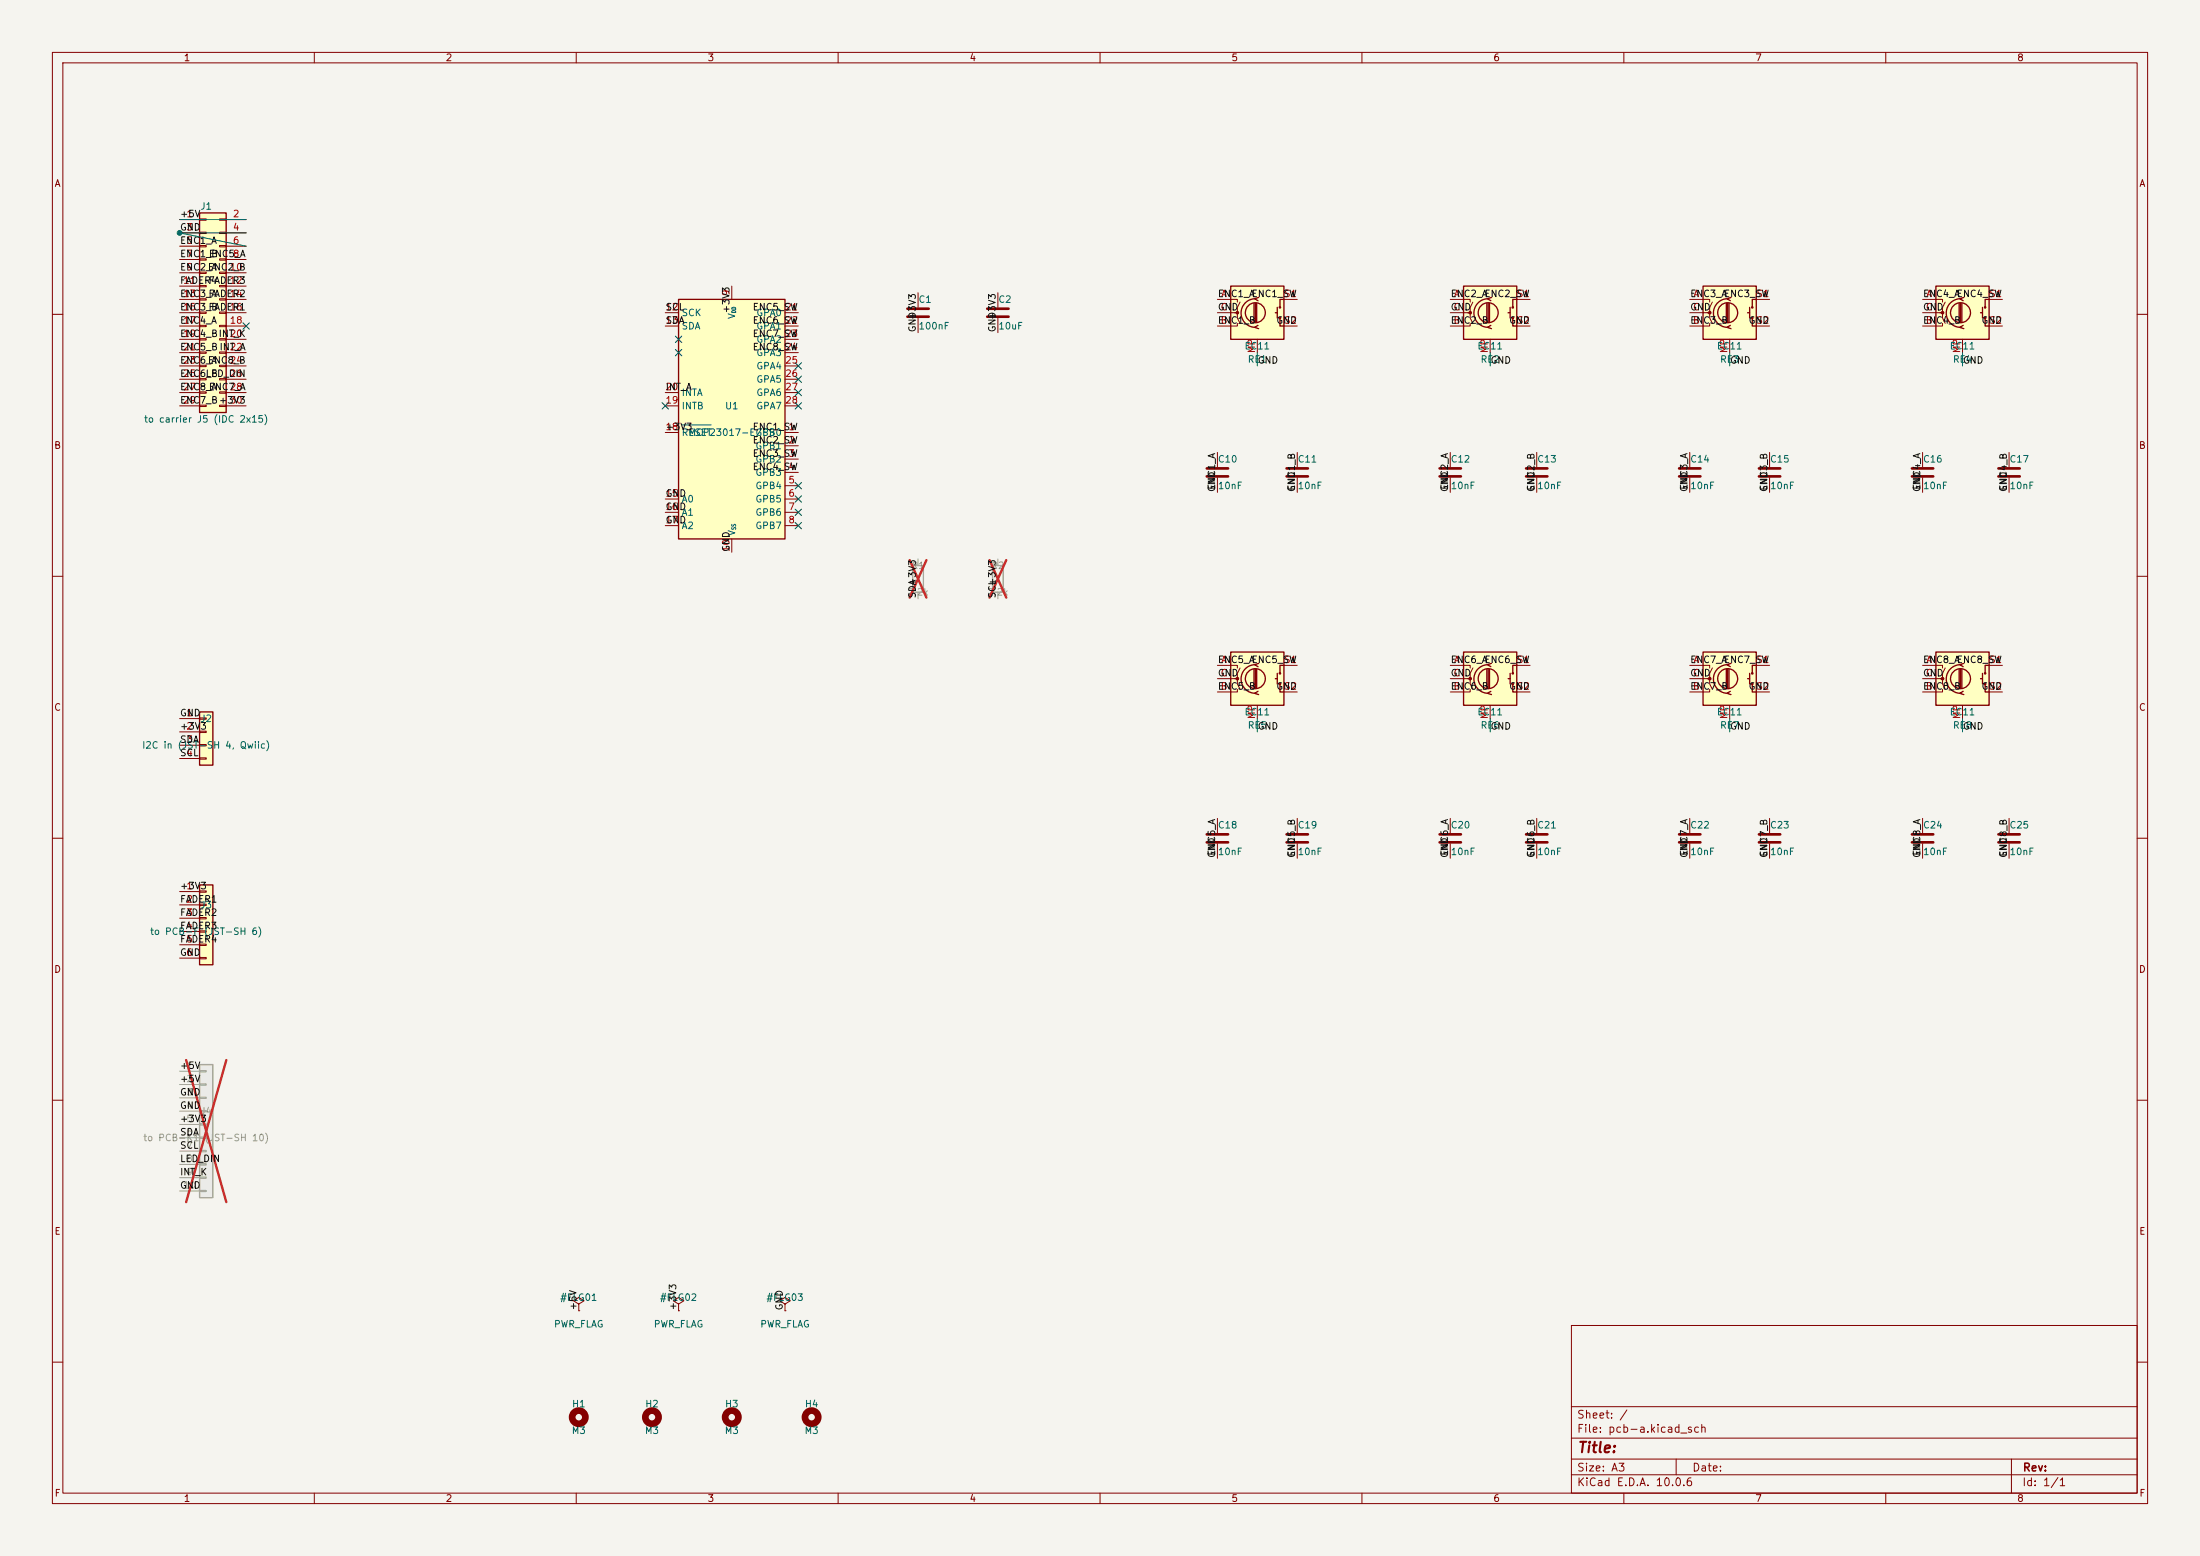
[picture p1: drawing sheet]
<svg xmlns="http://www.w3.org/2000/svg" width="420mm" height="297mm" viewBox="0 0 420 297" stroke-linecap="round" stroke-linejoin="round" font-family="sans-serif">
<path d="M0 0h420v297h-420z" fill="#f5f4ef" stroke="#f5f4ef" stroke-width=".19"/>
<g fill="none" stroke="#840000" stroke-width=".19">
<path d="M10 10h400v277h-400zM12 12h396v273h-396zM60 10v2M110 10v2M160 10v2M210 10v2M260 10v2M310 10v2M360 10v2M10 60h2M408 60h2M10 110h2"/>
<path d="M408 110h2M10 160h2M408 160h2M10 210h2M408 210h2M300 253h108v32h-108zM10 260h2M300 278.5h108M300 274.5h108M300 268.5h108M320 278.5v3M384 278.5v6.5"/>
<path d="M408 260h2M60 285v2M110 285v2M160 285v2M210 285v2M260 285v2M300 281.5h108M310 285v2M360 285v2"/>
</g>
<path d="M38.1 203.2h2.5v25.4h-2.5z" fill="#ebeae8"/>
<path d="M38.1 203.2h2.5v25.4h-2.5z" fill="none" stroke="#9c9b98" stroke-width=".25"/>
<g fill="none" stroke="#9c9b98" stroke-width=".19">
<path d="M34.3 204.5h3.8M34.3 207h3.8M34.3 209.6h3.8M34.3 212.1h3.8M34.3 214.6h3.8M34.3 217.2h3.8M34.3 219.7h3.8M38.1 204.3h1.3v.3h-1.3zM38.1 206.9h1.3v.2h-1.3zM38.1 209.4h1.3v.3h-1.3zM38.1 212h1.3v.2h-1.3zM38.1 214.5h1.3v.3h-1.3z"/>
<path d="M38.1 217h1.3v.3h-1.3zM38.1 219.6h1.3v.2h-1.3zM34.3 222.2h3.8M34.3 224.8h3.8M34.3 227.3h3.8M38.1 222.1h1.3v.3h-1.3zM38.1 224.7h1.3v.2h-1.3zM38.1 227.2h1.3v.3h-1.3z"/>
</g>
<path d="M35.5 202.3l7.7 27.2M43.2 202.3l-7.7 27.2" fill="none" stroke="#e12e31" stroke-width=".46"/>
<path d="M188.5 58.9h4M188.5 60.5h4" fill="none" stroke="#840000" stroke-width=".51"/>
<path d="M190.5 55.9v2.8M190.5 60.7v2.8" fill="none" stroke="#840000" stroke-width=".19"/>
<path d="M234.9 54.6h10.2v10.2h-10.2z" fill="#ffffc2"/>
<g fill="none" stroke="#840000" stroke-width=".25">
<path d="M234.9 54.6h10.2v10.2h-10.2zM239.4 57.9v3.6M239.6 57a2.73 2.73 0 0 0-2.7 2.7 2.73 2.73 0 0 0 2.7 2.8M239.6 57.9v3.6M239.9 57.9v3.6M240.3 56.8l-.8 .2 .7 .4M243.5 59.7h.3M243.8 58.7v2M245.1 57.2h-.8v1.5M240.2 62.1l-.7 .4 .8 .2M244.3 60.7v1.5h.8"/>
<circle cx="239.6" cy="59.7" r="1.9"/>
<circle cx="244.3" cy="58.7" r=".13"/>
<circle cx="244.3" cy="60.7" r=".13"/>
</g>
<g fill="none" stroke="#840000" stroke-width=".19">
<path d="M232.4 57.2h3.8v.5M232.4 59.7h3.8v1l.5 1M236.7 57.7l-.5 1v1h-.5M245.1 57.2h2.5M236.2 61.7v.5h-3.8M240 64.8v2.5M245.1 62.2h2.5M232.4 86.4v2.8M232.4 91.2v2.8M247.6 86.4v2.8M247.6 91.2v2.8M276.9 86.4v2.8"/>
<path d="M276.9 91.2v2.8M232.4 156.2v2.8M322.6 156.2v2.8M337.8 156.2v2.8M367 156.2v2.8M383.5 156.2v2.8M232.4 161v2.8M322.6 161v2.8M337.8 161v2.8M367 161v2.8M383.5 161v2.8"/>
</g>
<circle cx="236.2" cy="59.7" r=".25" fill="#840000" stroke="#840000" stroke-width=".19"/>
<path d="M174.2 108h2.1v5h-2.1zM189.5 108h2v5h-2z" fill="none" stroke="#9c9b98" stroke-width=".25"/>
<path d="M175.3 106.7v1.3M175.3 113v1.3M190.5 106.7v1.3M190.5 113v1.3" fill="none" stroke="#9c9b98" stroke-width=".19"/>
<path d="M173.7 106.9l3.2 7.2M176.9 106.9l-3.2 7.2M188.9 106.9l3.2 7.2M192.1 106.9l-3.2 7.2" fill="none" stroke="#e12e31" stroke-width=".46"/>
<g fill="none" stroke="#840000" stroke-width=".51">
<path d="M230.4 89.4h4M230.4 90.9h4M245.6 89.4h4.1M245.6 90.9h4.1M274.8 89.4h4.1M274.8 90.9h4.1M230.4 159.3h4M320.5 159.3h4.1M335.8 159.3h4.1M365 159.3h4.1M381.5 159.3h4.1M230.4 160.8h4"/>
<path d="M320.5 160.8h4.1M335.8 160.8h4.1M365 160.8h4.1M381.5 160.8h4.1"/>
</g>
<path d="M369.6 124.5h10.1v10.1h-10.1z" fill="#ffffc2"/>
<g fill="none" stroke="#840000" stroke-width=".25">
<path d="M369.6 124.5h10.1v10.1h-10.1zM374 127.8v3.5M374.3 126.9a2.73 2.73 0 0 0-2.8 2.7 2.73 2.73 0 0 0 2.8 2.7M374.3 127.8v3.5M374.5 127.8v3.5M374.8 132l-.7 .3 .8 .3M374.9 126.6l-.8 .3 .7 .4M378.1 129.5h.4M378.5 128.5v2.1M379 130.6v1.5h.7M379.7 127h-.7v1.5"/>
<circle cx="374.3" cy="129.5" r="1.9"/>
<circle cx="379" cy="128.5" r=".13"/>
<circle cx="379" cy="130.6" r=".13"/>
</g>
<path d="M367 127h3.8v.5M367 129.5h3.8v1.1l.5 1M370.8 131.6v.5h-3.8M371.3 127.5l-.5 1v1h-.5M374.6 134.6v2.6M379.7 127h2.6M379.7 132.1h2.6" fill="none" stroke="#840000" stroke-width=".19"/>
<circle cx="370.8" cy="129.5" r=".25" fill="#840000" stroke="#840000" stroke-width=".19"/>
<path d="M325.1 124.5h10.2v10.1h-10.2z" fill="#ffffc2"/>
<g fill="none" stroke="#840000" stroke-width=".25">
<path d="M325.1 124.5h10.2v10.1h-10.2zM329.6 127.8v3.5M329.8 126.9a2.73 2.73 0 0 0-2.7 2.7 2.73 2.73 0 0 0 2.7 2.7M329.8 127.8v3.5M330.1 127.8v3.5M330.3 132l-.6 .3 .8 .3M330.5 126.6l-.8 .3 .6 .4M333.6 129.5h.4M334 128.5v2.1M334.5 130.6v1.5h.8M335.3 127h-.8v1.5"/>
<circle cx="329.8" cy="129.5" r="1.9"/>
<circle cx="334.5" cy="130.6" r=".13"/>
<circle cx="334.5" cy="128.5" r=".13"/>
</g>
<path d="M322.6 127h3.8v.5M322.6 129.5h3.8v1.1l.5 1M326.4 131.6v.5h-3.8M326.9 127.5l-.5 1v1h-.5M330.2 134.6v2.6M335.3 127h2.5M335.3 132.1h2.5" fill="none" stroke="#840000" stroke-width=".19"/>
<circle cx="326.4" cy="129.5" r=".25" fill="#840000" stroke="#840000" stroke-width=".19"/>
<path d="M279.4 124.5h10.2v10.1h-10.2z" fill="#ffffc2"/>
<g fill="none" stroke="#840000" stroke-width=".25">
<path d="M279.4 124.5h10.2v10.1h-10.2zM283.8 127.8v3.5M284.1 126.9a2.73 2.73 0 0 0-2.7 2.7 2.73 2.73 0 0 0 2.7 2.7M284.1 127.8v3.5M284.4 127.8v3.5M284.6 132l-.6 .3 .7 .3M284.7 126.6l-.7 .3 .6 .4M287.9 129.5h.4M288.3 128.5v2.1M288.8 130.6v1.5h.8M289.6 127h-.8v1.5"/>
<circle cx="284.1" cy="129.5" r="1.9"/>
<circle cx="288.8" cy="128.5" r=".13"/>
<circle cx="288.8" cy="130.6" r=".13"/>
</g>
<path d="M383.5 86.4v2.8M383.5 91.2v2.8M276.9 127h3.8v.5M276.9 129.5h3.8v1.1l.5 1M280.7 131.6v.5h-3.8M281.2 127.5l-.5 1v1h-.5M284.5 134.6v2.6M289.6 127h2.5M289.6 132.1h2.5" fill="none" stroke="#840000" stroke-width=".19"/>
<circle cx="280.7" cy="129.5" r=".25" fill="#840000" stroke="#840000" stroke-width=".19"/>
<path d="M381.5 89.4h4.1M381.5 90.9h4.1" fill="none" stroke="#840000" stroke-width=".51"/>
<path d="M234.9 124.5h10.2v10.1h-10.2z" fill="#ffffc2"/>
<g fill="none" stroke="#840000" stroke-width=".25">
<path d="M234.9 124.5h10.2v10.1h-10.2zM239.4 127.8v3.5M239.6 126.9a2.73 2.73 0 0 0-2.7 2.7 2.73 2.73 0 0 0 2.7 2.7M239.6 127.8v3.5M239.9 127.8v3.5M240.2 132l-.7 .3 .8 .3M240.3 126.6l-.8 .3 .7 .4M243.5 129.5h.3M243.8 128.5v2.1M244.3 130.6v1.5h.8M245.1 127h-.8v1.5"/>
<circle cx="239.6" cy="129.5" r="1.9"/>
<circle cx="244.3" cy="128.5" r=".13"/>
<circle cx="244.3" cy="130.6" r=".13"/>
</g>
<g fill="none" stroke="#840000" stroke-width=".19">
<path d="M293.4 86.4v2.8M293.4 91.2v2.8M367 86.4v2.8M367 91.2v2.8M232.4 127h3.8v.5M232.4 129.5h3.8v1.1l.5 1M236.2 131.6v.5h-3.8M236.7 127.5l-.5 1v1h-.5M240 134.6v2.6M245.1 127h2.5M245.1 132.1h2.5M247.6 156.2v2.8"/>
<path d="M293.4 156.2v2.8M247.6 161v2.8M293.4 161v2.8"/>
</g>
<circle cx="236.2" cy="129.5" r=".25" fill="#840000" stroke="#840000" stroke-width=".19"/>
<path d="M291.3 89.4h4.1M291.3 90.9h4.1M365 89.4h4.1M365 90.9h4.1M245.6 159.3h4.1M291.3 159.3h4.1M245.6 160.8h4.1M291.3 160.8h4.1" fill="none" stroke="#840000" stroke-width=".51"/>
<path d="M369.6 54.6h10.1v10.2h-10.1z" fill="#ffffc2"/>
<g fill="none" stroke="#840000" stroke-width=".25">
<path d="M369.6 54.6h10.1v10.2h-10.1zM374 57.9v3.6M374.3 57a2.73 2.73 0 0 0-2.8 2.7 2.73 2.73 0 0 0 2.8 2.8M374.3 57.9v3.6M374.5 57.9v3.6M374.9 56.8l-.8 .2 .7 .4M378.1 59.7h.4M378.5 58.7v2M379.7 57.2h-.7v1.5M374.8 62.1l-.7 .4 .8 .2M379 60.7v1.5h.7"/>
<circle cx="374.3" cy="59.7" r="1.9"/>
<circle cx="379" cy="58.7" r=".13"/>
<circle cx="379" cy="60.7" r=".13"/>
</g>
<path d="M367 57.2h3.8v.5M367 59.7h3.8v1l.5 1M371.3 57.7l-.5 1v1h-.5M379.7 57.2h2.6M370.8 61.7v.5h-3.8M374.6 64.8v2.5M379.7 62.2h2.6" fill="none" stroke="#840000" stroke-width=".19"/>
<circle cx="370.8" cy="59.7" r=".25" fill="#840000" stroke="#840000" stroke-width=".19"/>
<path d="M325.1 54.6h10.2v10.2h-10.2z" fill="#ffffc2"/>
<g fill="none" stroke="#840000" stroke-width=".25">
<path d="M325.1 54.6h10.2v10.2h-10.2zM329.6 57.9v3.6M329.8 57a2.73 2.73 0 0 0-2.7 2.7 2.73 2.73 0 0 0 2.7 2.8M329.8 57.9v3.6M330.1 57.9v3.6M330.5 56.8l-.8 .2 .6 .4M333.6 59.7h.4M334 58.7v2M335.3 57.2h-.8v1.5M330.3 62.1l-.6 .4 .8 .2M334.5 60.7v1.5h.8"/>
<circle cx="329.8" cy="59.7" r="1.9"/>
<circle cx="334.5" cy="58.7" r=".13"/>
<circle cx="334.5" cy="60.7" r=".13"/>
</g>
<path d="M322.6 57.2h3.8v.5M322.6 59.7h3.8v1l.5 1M326.9 57.7l-.5 1v1h-.5M335.3 57.2h2.5M326.4 61.7v.5h-3.8M330.2 64.8v2.5M335.3 62.2h2.5M276.9 156.2v2.8M276.9 161v2.8" fill="none" stroke="#840000" stroke-width=".19"/>
<circle cx="326.4" cy="59.7" r=".25" fill="#840000" stroke="#840000" stroke-width=".19"/>
<path d="M274.8 159.3h4.1M274.8 160.8h4.1" fill="none" stroke="#840000" stroke-width=".51"/>
<path d="M279.4 54.6h10.2v10.2h-10.2z" fill="#ffffc2"/>
<g fill="none" stroke="#840000" stroke-width=".25">
<path d="M279.4 54.6h10.2v10.2h-10.2zM283.8 57.9v3.6M284.1 57a2.73 2.73 0 0 0-2.7 2.7 2.73 2.73 0 0 0 2.7 2.8M284.1 57.9v3.6M284.4 57.9v3.6M284.7 56.8l-.7 .2 .6 .4M287.9 59.7h.4M288.3 58.7v2M289.6 57.2h-.8v1.5M284.6 62.1l-.6 .4 .7 .2M288.8 60.7v1.5h.8"/>
<circle cx="284.1" cy="59.7" r="1.9"/>
<circle cx="288.8" cy="58.7" r=".13"/>
<circle cx="288.8" cy="60.7" r=".13"/>
</g>
<path d="M276.9 57.2h3.8v.5M276.9 59.7h3.8v1l.5 1M281.2 57.7l-.5 1v1h-.5M289.6 57.2h2.5M280.7 61.7v.5h-3.8M284.5 64.8v2.5M289.6 62.2h2.5M322.6 86.4v2.8M322.6 91.2v2.8M337.8 86.4v2.8M337.8 91.2v2.8" fill="none" stroke="#840000" stroke-width=".19"/>
<circle cx="280.7" cy="59.7" r=".25" fill="#840000" stroke="#840000" stroke-width=".19"/>
<path d="M320.5 89.4h4.1M320.5 90.9h4.1M335.8 89.4h4.1M335.8 90.9h4.1" fill="none" stroke="#840000" stroke-width=".51"/>
<path d="M129.5 57.2h20.4v45.7h-20.4z" fill="#ffffc2"/>
<path d="M129.5 57.2h20.4v45.7h-20.4z" fill="none" stroke="#840000" stroke-width=".25"/>
<g fill="none" stroke="#840000" stroke-width=".19">
<path d="M127 59.7h2.5M139.7 54.6v2.6M149.9 59.7h2.5M127 62.2h2.5M127 77.5h2.5M127 74.9h2.5M149.9 62.2h2.5M149.9 77.5h2.5M149.9 74.9h2.5M149.9 64.8h2.5M149.9 67.3h2.5M149.9 69.9h2.5"/>
<path d="M149.9 72.4h2.5M127 82.6h2.5M127 95.3h2.5M127 97.8h2.5M149.9 82.6h2.5M149.9 85.1h2.5M149.9 87.6h2.5M149.9 90.2h2.5M149.9 92.7h2.5M149.9 95.3h2.5M149.9 97.8h2.5M127 100.3h2.5"/>
<path d="M139.7 102.9v2.5M149.9 100.3h2.5"/>
</g>
<path d="M130.3 81.1h5.5" fill="none" stroke="#006464" stroke-width=".19"/>
<path d="M38.1 135.9h2.5v10.2h-2.5z" fill="#ffffc2"/>
<path d="M38.1 135.9h2.5v10.2h-2.5z" fill="none" stroke="#840000" stroke-width=".25"/>
<path d="M175.3 55.9v2.8M175.3 60.7v2.8M34.3 137.2h3.8M34.3 139.7h3.8M38.1 137h1.3v.3h-1.3zM38.1 139.6h1.3v.2h-1.3zM34.3 142.2h3.8M34.3 144.8h3.8M38.1 142.1h1.3v.3h-1.3zM38.1 144.7h1.3v.2h-1.3z" fill="none" stroke="#840000" stroke-width=".19"/>
<path d="M173.2 58.9h4.1M173.2 60.5h4.1" fill="none" stroke="#840000" stroke-width=".51"/>
<path d="M38.1 168.9h2.5v15.3h-2.5z" fill="#ffffc2"/>
<path d="M38.1 168.9h2.5v15.3h-2.5z" fill="none" stroke="#840000" stroke-width=".25"/>
<path d="M34.3 170.2h3.8M34.3 172.7h3.8M34.3 175.3h3.8M34.3 177.8h3.8M38.1 170.1h1.3v.2h-1.3zM38.1 172.6h1.3v.2h-1.3zM38.1 175.1h1.3v.3h-1.3zM38.1 177.7h1.3v.2h-1.3zM34.3 180.3h3.8M34.3 182.9h3.8M38.1 180.2h1.3v.3h-1.3zM38.1 182.8h1.3v.2h-1.3z" fill="none" stroke="#840000" stroke-width=".19"/>
<path d="M38.1 40.6h5.1v38.1h-5.1z" fill="#ffffc2"/>
<path d="M38.1 40.6h5.1v38.1h-5.1z" fill="none" stroke="#840000" stroke-width=".25"/>
<g fill="none" stroke="#840000" stroke-width=".19">
<path d="M34.3 41.9h3.8M34.3 44.5h3.8M34.3 47h3.8M34.3 49.5h3.8M34.3 52.1h3.8M34.3 54.6h3.8M34.3 57.2h3.8M34.3 59.7h3.8M38.1 41.8h1.3v.2h-1.3zM38.1 44.3h1.3v.3h-1.3zM38.1 46.9h1.3v.2h-1.3zM38.1 49.4h1.3v.3h-1.3z"/>
<path d="M38.1 51.9h1.3v.3h-1.3zM38.1 54.5h1.3v.2h-1.3zM38.1 57h1.3v.3h-1.3zM38.1 59.6h1.3v.2h-1.3zM41.9 41.8h1.3v.2h-1.3zM41.9 44.3h1.3v.3h-1.3zM41.9 46.9h1.3v.2h-1.3zM41.9 49.4h1.3v.3h-1.3zM41.9 51.9h1.3v.3h-1.3zM41.9 54.5h1.3v.2h-1.3zM41.9 57h1.3v.3h-1.3zM41.9 59.6h1.3v.2h-1.3z"/>
<path d="M43.2 41.9h3.8M43.2 44.5h3.8M43.2 47h3.8M43.2 49.5h3.8M43.2 52.1h3.8M43.2 54.6h3.8M43.2 57.2h3.8M43.2 59.7h3.8M34.3 62.2h3.8M34.3 64.8h3.8M34.3 67.3h3.8M34.3 69.9h3.8"/>
<path d="M34.3 72.4h3.8M34.3 74.9h3.8M34.3 77.5h3.8M38.1 62.1h1.3v.3h-1.3zM38.1 64.6h1.3v.3h-1.3zM38.1 67.2h1.3v.2h-1.3zM38.1 69.7h1.3v.3h-1.3zM38.1 72.3h1.3v.2h-1.3zM38.1 74.8h1.3v.3h-1.3zM38.1 77.3h1.3v.3h-1.3zM41.9 62.1h1.3v.3h-1.3zM41.9 64.6h1.3v.3h-1.3z"/>
<path d="M41.9 67.2h1.3v.2h-1.3zM41.9 69.7h1.3v.3h-1.3zM41.9 72.3h1.3v.2h-1.3zM41.9 74.8h1.3v.3h-1.3zM41.9 77.3h1.3v.3h-1.3zM43.2 62.2h3.8M43.2 64.8h3.8M43.2 67.3h3.8M43.2 69.9h3.8M43.2 72.4h3.8M43.2 74.9h3.8M43.2 77.5h3.8"/>
<path d="M110.5 248.9l1-.6-1-.7-1 .7 1 .6v1.3M110.5 250.2h.1M129.5 248.9l1.1-.6-1.1-.7-1 .7 1 .6v1.3M129.5 250.2h.1M149.9 248.9l1-.6-1-.7-1.1 .7 1.1 .6v1.3M149.9 250.2h.1"/>
</g>
<g fill="none" stroke="#840000" stroke-width="1.3">
<circle cx="110.5" cy="270.5" r="1.27"/>
<circle cx="124.5" cy="270.5" r="1.27"/>
<circle cx="139.7" cy="270.5" r="1.27"/>
<circle cx="154.9" cy="270.5" r="1.27"/>
</g>
<path d="M34.3 41.9h12.7M47 44.5h-12.7l12.7 2.5M240 67.3v2.6M284.5 67.3v2.6M330.2 67.3v2.6M374.6 67.3v2.6M240 137.2v2.5M284.5 137.2v2.5M330.2 137.2v2.5M374.6 137.2v2.5" fill="none" stroke="#009600" stroke-width=".19"/>
<g fill="none" stroke="#000084" stroke-width=".19">
<path d="M46.4 61.6l1.2 1.2M47.6 61.6l-1.2 1.2M126.4 76.9l1.2 1.2M127.6 76.9l-1.2 1.2M128.9 64.2l1.2 1.2M128.9 66.7l1.2 1.2M130.1 64.2l-1.2 1.2M130.1 66.7l-1.2 1.2M151.8 74.3l1.2 1.2M151.8 71.8l1.2 1.2M151.8 69.2l1.2 1.3M151.8 76.9l1.2 1.2"/>
<path d="M153 74.3l-1.2 1.2M153 71.8l-1.2 1.2M153 69.2l-1.2 1.3M153 76.9l-1.2 1.2M151.8 99.7l1.2 1.2M151.8 97.2l1.2 1.2M151.8 94.6l1.2 1.3M151.8 92.1l1.2 1.2M153 99.7l-1.2 1.2M153 97.2l-1.2 1.2M153 94.6l-1.2 1.3M153 92.1l-1.2 1.2"/>
</g>
<circle cx="34.3" cy="44.5" r=".46" fill="#009600" stroke="#009600" stroke-width=".19"/>
<text font-size="2" fill="#840000" x="301" y="277.8">Title:</text>
<g font-size="1.5" fill="#840000">
<text x="300.9" y="273.8">File: pcb-a.kicad_sch</text>
<text x="300.9" y="271.1">Sheet: /</text>
<text x="300.9" y="281.2">Size: A3</text>
<text x="322.9" y="281.2">Date:</text>
<text x="386" y="281.2">Rev:</text>
<text x="300.9" y="284">KiCad E.D.A. 10.0.6</text>
<text x="385.9" y="284">Id: 1/1</text>
</g>
<g font-size="1.3" fill="#840000">
<text x="35" y="12">1</text>
<text x="85" y="12">2</text>
<text x="135" y="12">3</text>
<text x="185" y="12">4</text>
<text x="235" y="12">5</text>
<text x="285" y="12">6</text>
<text x="335" y="12">7</text>
<text x="385" y="12">8</text>
<text x="10.3" y="36">A</text>
<text x="408.3" y="36">A</text>
<text x="10.2" y="86">B</text>
<text x="408.2" y="86">B</text>
<text x="10.2" y="136">C</text>
<text x="408.2" y="136">C</text>
<text x="10.2" y="186">D</text>
<text x="408.2" y="186">D</text>
<text x="10.3" y="236">E</text>
<text x="408.3" y="236">E</text>
<text x="10.3" y="286">F</text>
<text x="35" y="287">1</text>
<text x="85" y="287">2</text>
<text x="135" y="287">3</text>
<text x="185" y="287">4</text>
<text x="235" y="287">5</text>
<text x="285" y="287">6</text>
<text x="335" y="287">7</text>
<text x="385" y="287">8</text>
<text x="408.3" y="286">F</text>
</g>
<g font-size="1.3" fill="#0f0f0f">
<text x="34.3" y="41.8">+5V</text>
<text x="34.3" y="44.3">GND</text>
<text x="34.3" y="46.9">ENC1_A</text>
<text x="34.3" y="49.4">ENC1_B</text>
<text x="34.3" y="51.9">ENC2_A</text>
<text x="39.6" y="51.9">ENC2_B</text>
<text x="39.7" y="49.4">ENC5_A</text>
<text x="34.3" y="54.5">FADER4</text>
<text x="34.3" y="57">ENC3_A</text>
<text x="34.3" y="59.6">ENC3_B</text>
<text x="39.7" y="54.5">FADER3</text>
<text x="39.7" y="57">FADER2</text>
<text x="39.7" y="59.6">FADER1</text>
<text x="127" y="59.6">SCL</text>
<text x="139.6" y="59.9" transform="rotate(-90 139.6 59.9)">+3V3</text>
<text x="143.6" y="59.6">ENC5_SW</text>
<text x="232.4" y="59.6">GND</text>
<text x="232.4" y="57">ENC1_A</text>
<text x="238.8" y="57">ENC1_SW</text>
<text x="276.8" y="57">ENC2_A</text>
<text x="276.8" y="59.6">GND</text>
<text x="283.3" y="57">ENC2_SW</text>
<text x="322.6" y="57">ENC3_A</text>
<text x="322.6" y="59.6">GND</text>
<text x="329" y="57">ENC3_SW</text>
<text x="367" y="57">ENC4_A</text>
<text x="367" y="59.6">GND</text>
<text x="373.5" y="57">ENC4_SW</text>
<text x="34.3" y="64.6">ENC4_BINT_K</text>
<text x="34.3" y="62.1">ENC4_A</text>
<text x="127" y="62.1">SDA</text>
<text x="143.6" y="64.6">ENC7_SW</text>
<text x="143.6" y="62.1">ENC6_SW</text>
<text x="175.1" y="63.5" transform="rotate(-90 175.1 63.5)">GND</text>
<text x="175.1" y="61.2" transform="rotate(-90 175.1 61.2)">+3V3</text>
<text x="190.4" y="63.5" transform="rotate(-90 190.4 63.5)">GND</text>
<text x="190.4" y="61.2" transform="rotate(-90 190.4 61.2)">+3V3</text>
<text x="232.4" y="62.1">ENC1_B</text>
<text x="243.6" y="62.1">GND</text>
<text x="276.8" y="62.1">ENC2_B</text>
<text x="288" y="62.1">GND</text>
<text x="322.6" y="62.1">ENC3_B</text>
<text x="333.7" y="62.1">GND</text>
<text x="367" y="62.1">ENC4_B</text>
<text x="378.2" y="62.1">GND</text>
<text x="34.3" y="69.7">ENC6_A</text>
<text x="34.3" y="67.2">ENC5_BINT_A</text>
<text x="39.6" y="69.7">ENC8_B</text>
<text x="143.6" y="67.2">ENC8_SW</text>
<text x="240" y="69.7">GND</text>
<text x="284.5" y="69.7">GND</text>
<text x="330.2" y="69.7">GND</text>
<text x="374.6" y="69.7">GND</text>
<text x="34.3" y="77.3">ENC7_B+3V3</text>
<text x="34.3" y="72.3">ENC6_B</text>
<text x="34.3" y="74.8">ENC8_A</text>
<text x="39.1" y="72.3">LED_DIN</text>
<text x="39.7" y="74.8">ENC7_A</text>
<text x="127" y="74.8">INT_A</text>
<text x="127" y="82.4">+3V3</text>
<text x="143.6" y="82.4">ENC1_SW</text>
<text x="143.6" y="85">ENC2_SW</text>
<text x="143.6" y="87.5">ENC3_SW</text>
<text x="127" y="95.1">GND</text>
<text x="143.6" y="90">ENC4_SW</text>
<text x="232.3" y="94" transform="rotate(-90 232.3 94)">GND</text>
<text x="232.3" y="93.6" transform="rotate(-90 232.3 93.6)">ENC1_A</text>
<text x="247.5" y="94" transform="rotate(-90 247.5 94)">GND</text>
<text x="247.5" y="93.8" transform="rotate(-90 247.5 93.8)">ENC1_B</text>
<text x="276.7" y="94" transform="rotate(-90 276.7 94)">GND</text>
<text x="276.7" y="93.6" transform="rotate(-90 276.7 93.6)">ENC2_A</text>
<text x="293.2" y="94" transform="rotate(-90 293.2 94)">GND</text>
<text x="293.2" y="93.8" transform="rotate(-90 293.2 93.8)">ENC2_B</text>
<text x="322.5" y="94" transform="rotate(-90 322.5 94)">GND</text>
<text x="322.5" y="93.6" transform="rotate(-90 322.5 93.6)">ENC3_A</text>
<text x="337.7" y="94" transform="rotate(-90 337.7 94)">GND</text>
<text x="337.7" y="93.8" transform="rotate(-90 337.7 93.8)">ENC3_B</text>
<text x="366.9" y="94" transform="rotate(-90 366.9 94)">GND</text>
<text x="366.9" y="93.6" transform="rotate(-90 366.9 93.6)">ENC4_A</text>
<text x="383.4" y="94" transform="rotate(-90 383.4 94)">GND</text>
<text x="383.4" y="93.8" transform="rotate(-90 383.4 93.8)">ENC4_B</text>
<text x="127" y="97.7">GND</text>
<text x="127" y="100.2">GND</text>
<text x="139.6" y="105.4" transform="rotate(-90 139.6 105.4)">GND</text>
<text x="175.1" y="112" transform="rotate(-90 175.1 112)">+3V3</text>
<text x="190.4" y="112" transform="rotate(-90 190.4 112)">+3V3</text>
<text x="175.1" y="114.3" transform="rotate(-90 175.1 114.3)">SDA</text>
<text x="190.4" y="114.3" transform="rotate(-90 190.4 114.3)">SCL</text>
<text x="232.4" y="132">ENC5_B</text>
<text x="232.4" y="129.4">GND</text>
<text x="232.4" y="126.9">ENC5_A</text>
<text x="238.8" y="126.9">ENC5_SW</text>
<text x="243.6" y="132">GND</text>
<text x="276.8" y="126.9">ENC6_A</text>
<text x="276.8" y="132">ENC6_B</text>
<text x="276.8" y="129.4">GND</text>
<text x="283.3" y="126.9">ENC6_SW</text>
<text x="288" y="132">GND</text>
<text x="322.6" y="126.9">ENC7_A</text>
<text x="322.6" y="129.4">GND</text>
<text x="322.6" y="132">ENC7_B</text>
<text x="329" y="126.9">ENC7_SW</text>
<text x="333.7" y="132">GND</text>
<text x="367" y="126.9">ENC8_A</text>
<text x="367" y="132">ENC8_B</text>
<text x="367" y="129.4">GND</text>
<text x="373.5" y="126.9">ENC8_SW</text>
<text x="378.2" y="132">GND</text>
<text x="34.3" y="137">GND</text>
<text x="34.3" y="139.6">+3V3</text>
<text x="34.3" y="142.1">SDA</text>
<text x="240" y="139.6">GND</text>
<text x="284.5" y="139.6">GND</text>
<text x="330.2" y="139.6">GND</text>
<text x="374.6" y="139.6">GND</text>
<text x="34.3" y="144.7">SCL</text>
<text x="232.3" y="163.9" transform="rotate(-90 232.3 163.9)">GND</text>
<text x="232.3" y="163.5" transform="rotate(-90 232.3 163.5)">ENC5_A</text>
<text x="247.5" y="163.9" transform="rotate(-90 247.5 163.9)">GND</text>
<text x="247.5" y="163.6" transform="rotate(-90 247.5 163.6)">ENC5_B</text>
<text x="276.7" y="163.9" transform="rotate(-90 276.7 163.9)">GND</text>
<text x="276.7" y="163.5" transform="rotate(-90 276.7 163.5)">ENC6_A</text>
<text x="293.2" y="163.9" transform="rotate(-90 293.2 163.9)">GND</text>
<text x="293.2" y="163.6" transform="rotate(-90 293.2 163.6)">ENC6_B</text>
<text x="322.5" y="163.9" transform="rotate(-90 322.5 163.9)">GND</text>
<text x="322.5" y="163.5" transform="rotate(-90 322.5 163.5)">ENC7_A</text>
<text x="337.7" y="163.9" transform="rotate(-90 337.7 163.9)">GND</text>
<text x="337.7" y="163.6" transform="rotate(-90 337.7 163.6)">ENC7_B</text>
<text x="366.9" y="163.9" transform="rotate(-90 366.9 163.9)">GND</text>
<text x="366.9" y="163.5" transform="rotate(-90 366.9 163.5)">ENC8_A</text>
<text x="383.4" y="163.9" transform="rotate(-90 383.4 163.9)">GND</text>
<text x="383.4" y="163.6" transform="rotate(-90 383.4 163.6)">ENC8_B</text>
<text x="34.3" y="172.6">FADER1</text>
<text x="34.3" y="170.1">+3V3</text>
<text x="34.3" y="177.7">FADER3</text>
<text x="34.3" y="175.1">FADER2</text>
<text x="34.3" y="182.8">GND</text>
<text x="34.3" y="180.2">FADER4</text>
<text x="34.3" y="204.3">+5V</text>
<text x="34.3" y="206.9">+5V</text>
<text x="34.3" y="209.4">GND</text>
<text x="34.3" y="214.5">+3V3</text>
<text x="34.3" y="212">GND</text>
<text x="34.3" y="217">SDA</text>
<text x="34.3" y="219.6">SCL</text>
<text x="34.3" y="227.2">GND</text>
<text x="34.3" y="222.1">LED_DIN</text>
<text x="34.3" y="224.7">INT_K</text>
<text x="110.4" y="250.2" transform="rotate(-90 110.4 250.2)">+5V</text>
<text x="129.4" y="250.2" transform="rotate(-90 129.4 250.2)">+3V3</text>
<text x="149.7" y="250.2" transform="rotate(-90 149.7 250.2)">GND</text>
</g>
<g font-size="1.3" fill="#a90000">
<text x="35.5" y="41.8">1</text>
<text x="44.4" y="41.8">2</text>
<text x="35.5" y="44.3">3</text>
<text x="35.5" y="46.9">5</text>
<text x="44.4" y="44.3">4</text>
<text x="44.4" y="46.9">6</text>
<text x="35.5" y="49.4">7</text>
<text x="35.5" y="51.9">9</text>
<text x="43.7" y="51.9">10</text>
<text x="44.4" y="49.4">8</text>
<text x="34.9" y="54.5">11</text>
<text x="34.9" y="57">13</text>
<text x="34.9" y="59.6">15</text>
<text x="43.7" y="54.5">12</text>
<text x="43.7" y="57">14</text>
<text x="43.7" y="59.6">16</text>
<text x="126.9" y="59.6">12</text>
<text x="139.6" y="56.6" transform="rotate(-90 139.6 56.6)">9</text>
<text x="149.8" y="59.6">21</text>
<text x="232.9" y="59.6">C</text>
<text x="233" y="57">A</text>
<text x="245" y="57">S1</text>
<text x="277.4" y="59.6">C</text>
<text x="277.5" y="57">A</text>
<text x="289.5" y="57">S1</text>
<text x="323.1" y="59.6">C</text>
<text x="323.2" y="57">A</text>
<text x="335.2" y="57">S1</text>
<text x="367.5" y="59.6">C</text>
<text x="367.6" y="57">A</text>
<text x="379.7" y="57">S1</text>
<text x="34.9" y="62.1">17</text>
<text x="34.9" y="64.6">19</text>
<text x="43.7" y="62.1">18</text>
<text x="43.7" y="64.6">20</text>
<text x="126.9" y="62.1">13</text>
<text x="149.8" y="62.1">22</text>
<text x="149.8" y="64.6">23</text>
<text x="232.9" y="62.1">B</text>
<text x="245" y="62.1">S2</text>
<text x="277.4" y="62.1">B</text>
<text x="289.5" y="62.1">S2</text>
<text x="323.1" y="62.1">B</text>
<text x="335.2" y="62.1">S2</text>
<text x="367.5" y="62.1">B</text>
<text x="379.7" y="62.1">S2</text>
<text x="34.9" y="67.2">21</text>
<text x="34.9" y="69.7">23</text>
<text x="43.7" y="67.2">22</text>
<text x="43.7" y="69.7">24</text>
<text x="149.8" y="67.2">24</text>
<text x="149.8" y="69.7">25</text>
<text x="239.9" y="67.5" transform="rotate(-90 239.9 67.5)">MP</text>
<text x="284.3" y="67.5" transform="rotate(-90 284.3 67.5)">MP</text>
<text x="330.1" y="67.5" transform="rotate(-90 330.1 67.5)">MP</text>
<text x="374.5" y="67.5" transform="rotate(-90 374.5 67.5)">MP</text>
<text x="34.9" y="72.3">25</text>
<text x="34.9" y="74.8">27</text>
<text x="34.9" y="77.3">29</text>
<text x="43.7" y="72.3">26</text>
<text x="43.7" y="74.8">28</text>
<text x="43.7" y="77.3">30</text>
<text x="126.9" y="77.3">19</text>
<text x="126.9" y="74.8">20</text>
<text x="149.8" y="72.3">26</text>
<text x="149.8" y="74.8">27</text>
<text x="149.8" y="77.3">28</text>
<text x="126.9" y="82.4">18</text>
<text x="150.4" y="82.4">1</text>
<text x="150.4" y="85">2</text>
<text x="150.4" y="87.5">3</text>
<text x="126.9" y="95.1">15</text>
<text x="150.4" y="90">4</text>
<text x="150.4" y="92.6">5</text>
<text x="150.4" y="95.1">6</text>
<text x="126.9" y="97.7">16</text>
<text x="126.9" y="100.2">17</text>
<text x="150.4" y="97.7">7</text>
<text x="150.4" y="100.2">8</text>
<text x="139.6" y="105.5" transform="rotate(-90 139.6 105.5)">10</text>
<text x="232.9" y="131.9">B</text>
<text x="232.9" y="129.4">C</text>
<text x="233" y="126.9">A</text>
<text x="245" y="126.9">S1</text>
<text x="245" y="131.9">S2</text>
<text x="277.4" y="131.9">B</text>
<text x="277.4" y="129.4">C</text>
<text x="277.5" y="126.9">A</text>
<text x="289.5" y="126.9">S1</text>
<text x="289.5" y="131.9">S2</text>
<text x="323.1" y="131.9">B</text>
<text x="323.1" y="129.4">C</text>
<text x="323.2" y="126.9">A</text>
<text x="335.2" y="126.9">S1</text>
<text x="335.2" y="131.9">S2</text>
<text x="367.5" y="131.9">B</text>
<text x="367.5" y="129.4">C</text>
<text x="367.6" y="126.9">A</text>
<text x="379.7" y="126.9">S1</text>
<text x="379.7" y="131.9">S2</text>
<text x="35.5" y="137">1</text>
<text x="239.9" y="137.4" transform="rotate(-90 239.9 137.4)">MP</text>
<text x="284.3" y="137.4" transform="rotate(-90 284.3 137.4)">MP</text>
<text x="330.1" y="137.4" transform="rotate(-90 330.1 137.4)">MP</text>
<text x="374.5" y="137.4" transform="rotate(-90 374.5 137.4)">MP</text>
<text x="35.5" y="139.6">2</text>
<text x="35.5" y="142.1">3</text>
<text x="35.5" y="144.6">4</text>
<text x="35.5" y="170">1</text>
<text x="35.5" y="172.6">2</text>
<text x="35.5" y="175.1">3</text>
<text x="35.5" y="177.7">4</text>
<text x="35.5" y="180.2">5</text>
<text x="35.5" y="182.7">6</text>
</g>
<g font-size="1.3" fill="#006464">
<text x="38.2" y="40.3">J1</text>
<text x="175.2" y="58.1">C1</text>
<text x="190.5" y="58.1">C2</text>
<text x="130" y="60.7">SCK</text>
<text x="130" y="63.2">SDA</text>
<text x="140.7" y="61" transform="rotate(-90 140.7 61)">V</text>
<text x="144.3" y="60.7">GPA0</text>
<text x="144.3" y="63.2">GPA1</text>
<text x="144.3" y="65.7">GPA2</text>
<text x="175.2" y="63.2">100nF</text>
<text x="190.5" y="63.2">10uF</text>
<text x="144.3" y="68.3">GPA3</text>
<text x="144.3" y="70.8">GPA4</text>
<text x="237.5" y="67">EC11</text>
<text x="238.1" y="69.5">RE1</text>
<text x="281.9" y="67">EC11</text>
<text x="282.5" y="69.5">RE2</text>
<text x="327.7" y="67">EC11</text>
<text x="328.3" y="69.5">RE3</text>
<text x="372.1" y="67">EC11</text>
<text x="372.7" y="69.5">RE4</text>
<text x="130" y="75.9">INTA</text>
<text x="144.3" y="73.4">GPA5</text>
<text x="144.3" y="75.9">GPA6</text>
<text x="27.4" y="81">to carrier J5 (IDC 2x15)</text>
<text x="130" y="83.5">RESET</text>
<text x="130" y="78.4">INTB</text>
<text x="131.3" y="83.5">MCP23017-E/SS</text>
<text x="138.3" y="78.4">U1</text>
<text x="144.1" y="83.5">GPB0</text>
<text x="144.3" y="78.4">GPA7</text>
<text x="144.1" y="86.1">GPB1</text>
<text x="144.1" y="88.6">GPB2</text>
<text x="232.4" y="88.6">C10</text>
<text x="247.6" y="88.6">C11</text>
<text x="276.8" y="88.6">C12</text>
<text x="293.4" y="88.6">C13</text>
<text x="322.6" y="88.6">C14</text>
<text x="337.8" y="88.6">C15</text>
<text x="367" y="88.6">C16</text>
<text x="383.5" y="88.6">C17</text>
<text x="144.1" y="91.1">GPB3</text>
<text x="144.1" y="93.7">GPB4</text>
<text x="232.4" y="93.7">10nF</text>
<text x="247.6" y="93.7">10nF</text>
<text x="276.8" y="93.7">10nF</text>
<text x="293.4" y="93.7">10nF</text>
<text x="322.6" y="93.7">10nF</text>
<text x="337.8" y="93.7">10nF</text>
<text x="367" y="93.7">10nF</text>
<text x="383.5" y="93.7">10nF</text>
<text x="130" y="96.2">A0</text>
<text x="130" y="98.8">A1</text>
<text x="130" y="101.3">A2</text>
<text x="144.1" y="96.2">GPB5</text>
<text x="144.1" y="98.8">GPB6</text>
<text x="144.1" y="101.3">GPB7</text>
<text x="140.7" y="102.4" transform="rotate(-90 140.7 102.4)">V</text>
<text x="237.5" y="136.9">EC11</text>
<text x="281.9" y="136.9">EC11</text>
<text x="327.7" y="136.9">EC11</text>
<text x="372.1" y="136.9">EC11</text>
<text x="27" y="143.2">I2C in (JST-SH 4, Qwiic)</text>
<text x="38.2" y="138.1">J2</text>
<text x="238.1" y="139.4">RE5</text>
<text x="282.5" y="139.4">RE6</text>
<text x="328.3" y="139.4">RE7</text>
<text x="372.7" y="139.4">RE8</text>
<text x="232.4" y="158.4">C18</text>
<text x="247.6" y="158.4">C19</text>
<text x="276.8" y="158.4">C20</text>
<text x="293.4" y="158.4">C21</text>
<text x="322.6" y="158.4">C22</text>
<text x="337.8" y="158.4">C23</text>
<text x="367" y="158.4">C24</text>
<text x="383.5" y="158.4">C25</text>
<text x="232.4" y="163.5">10nF</text>
<text x="247.6" y="163.5">10nF</text>
<text x="276.8" y="163.5">10nF</text>
<text x="293.4" y="163.5">10nF</text>
<text x="322.6" y="163.5">10nF</text>
<text x="337.8" y="163.5">10nF</text>
<text x="367" y="163.5">10nF</text>
<text x="383.5" y="163.5">10nF</text>
<text x="38.2" y="173.7">J3</text>
<text x="28.5" y="178.8">to PCB-F</text>
<text x="38.8" y="178.8">(JST-SH 6)</text>
<text x="106.8" y="248.6">#FLG01</text>
<text x="125.9" y="248.6">#FLG02</text>
<text x="146.2" y="248.6">#FLG03</text>
<text x="105.6" y="253.7">PWR_FLAG</text>
<text x="124.7" y="253.7">PWR_FLAG</text>
<text x="145" y="253.7">PWR_FLAG</text>
<text x="109.1" y="268.9">H1</text>
<text x="123.1" y="268.9">H2</text>
<text x="138.3" y="268.9">H3</text>
<text x="153.5" y="268.9">H4</text>
<text x="109" y="274">M3</text>
<text x="123" y="274">M3</text>
<text x="138.2" y="274">M3</text>
<text x="153.5" y="274">M3</text>
</g>
<g font-size="1.3" fill="#939391">
<text x="173.1" y="114">2.2k</text>
<text x="173.9" y="108.9">R1</text>
<text x="188.3" y="114">2.2k</text>
<text x="189.1" y="108.9">R2</text>
<text x="38.2" y="213.1">J4</text>
<text x="27.2" y="218.1">to PCB-K1</text>
<text x="38.9" y="218.1">(JST-SH 10)</text>
</g>
<g font-size="1.3" fill="#a5a4a2">
<text x="35.5" y="204.3">1</text>
<text x="35.5" y="206.9">2</text>
<text x="35.5" y="209.4">3</text>
<text x="35.5" y="212">4</text>
<text x="35.5" y="214.5">5</text>
<text x="35.5" y="217">6</text>
<text x="35.5" y="219.6">7</text>
<text x="34.9" y="227.2">10</text>
<text x="35.5" y="222.1">8</text>
<text x="35.5" y="224.7">9</text>
</g>
<g font-size=".8" fill="#006464">
<text x="140.7" y="59.9" transform="rotate(-90 140.7 59.9)">DD</text>
<text x="140.7" y="101.2" transform="rotate(-90 140.7 101.2)">SS</text>
</g>
</svg>
